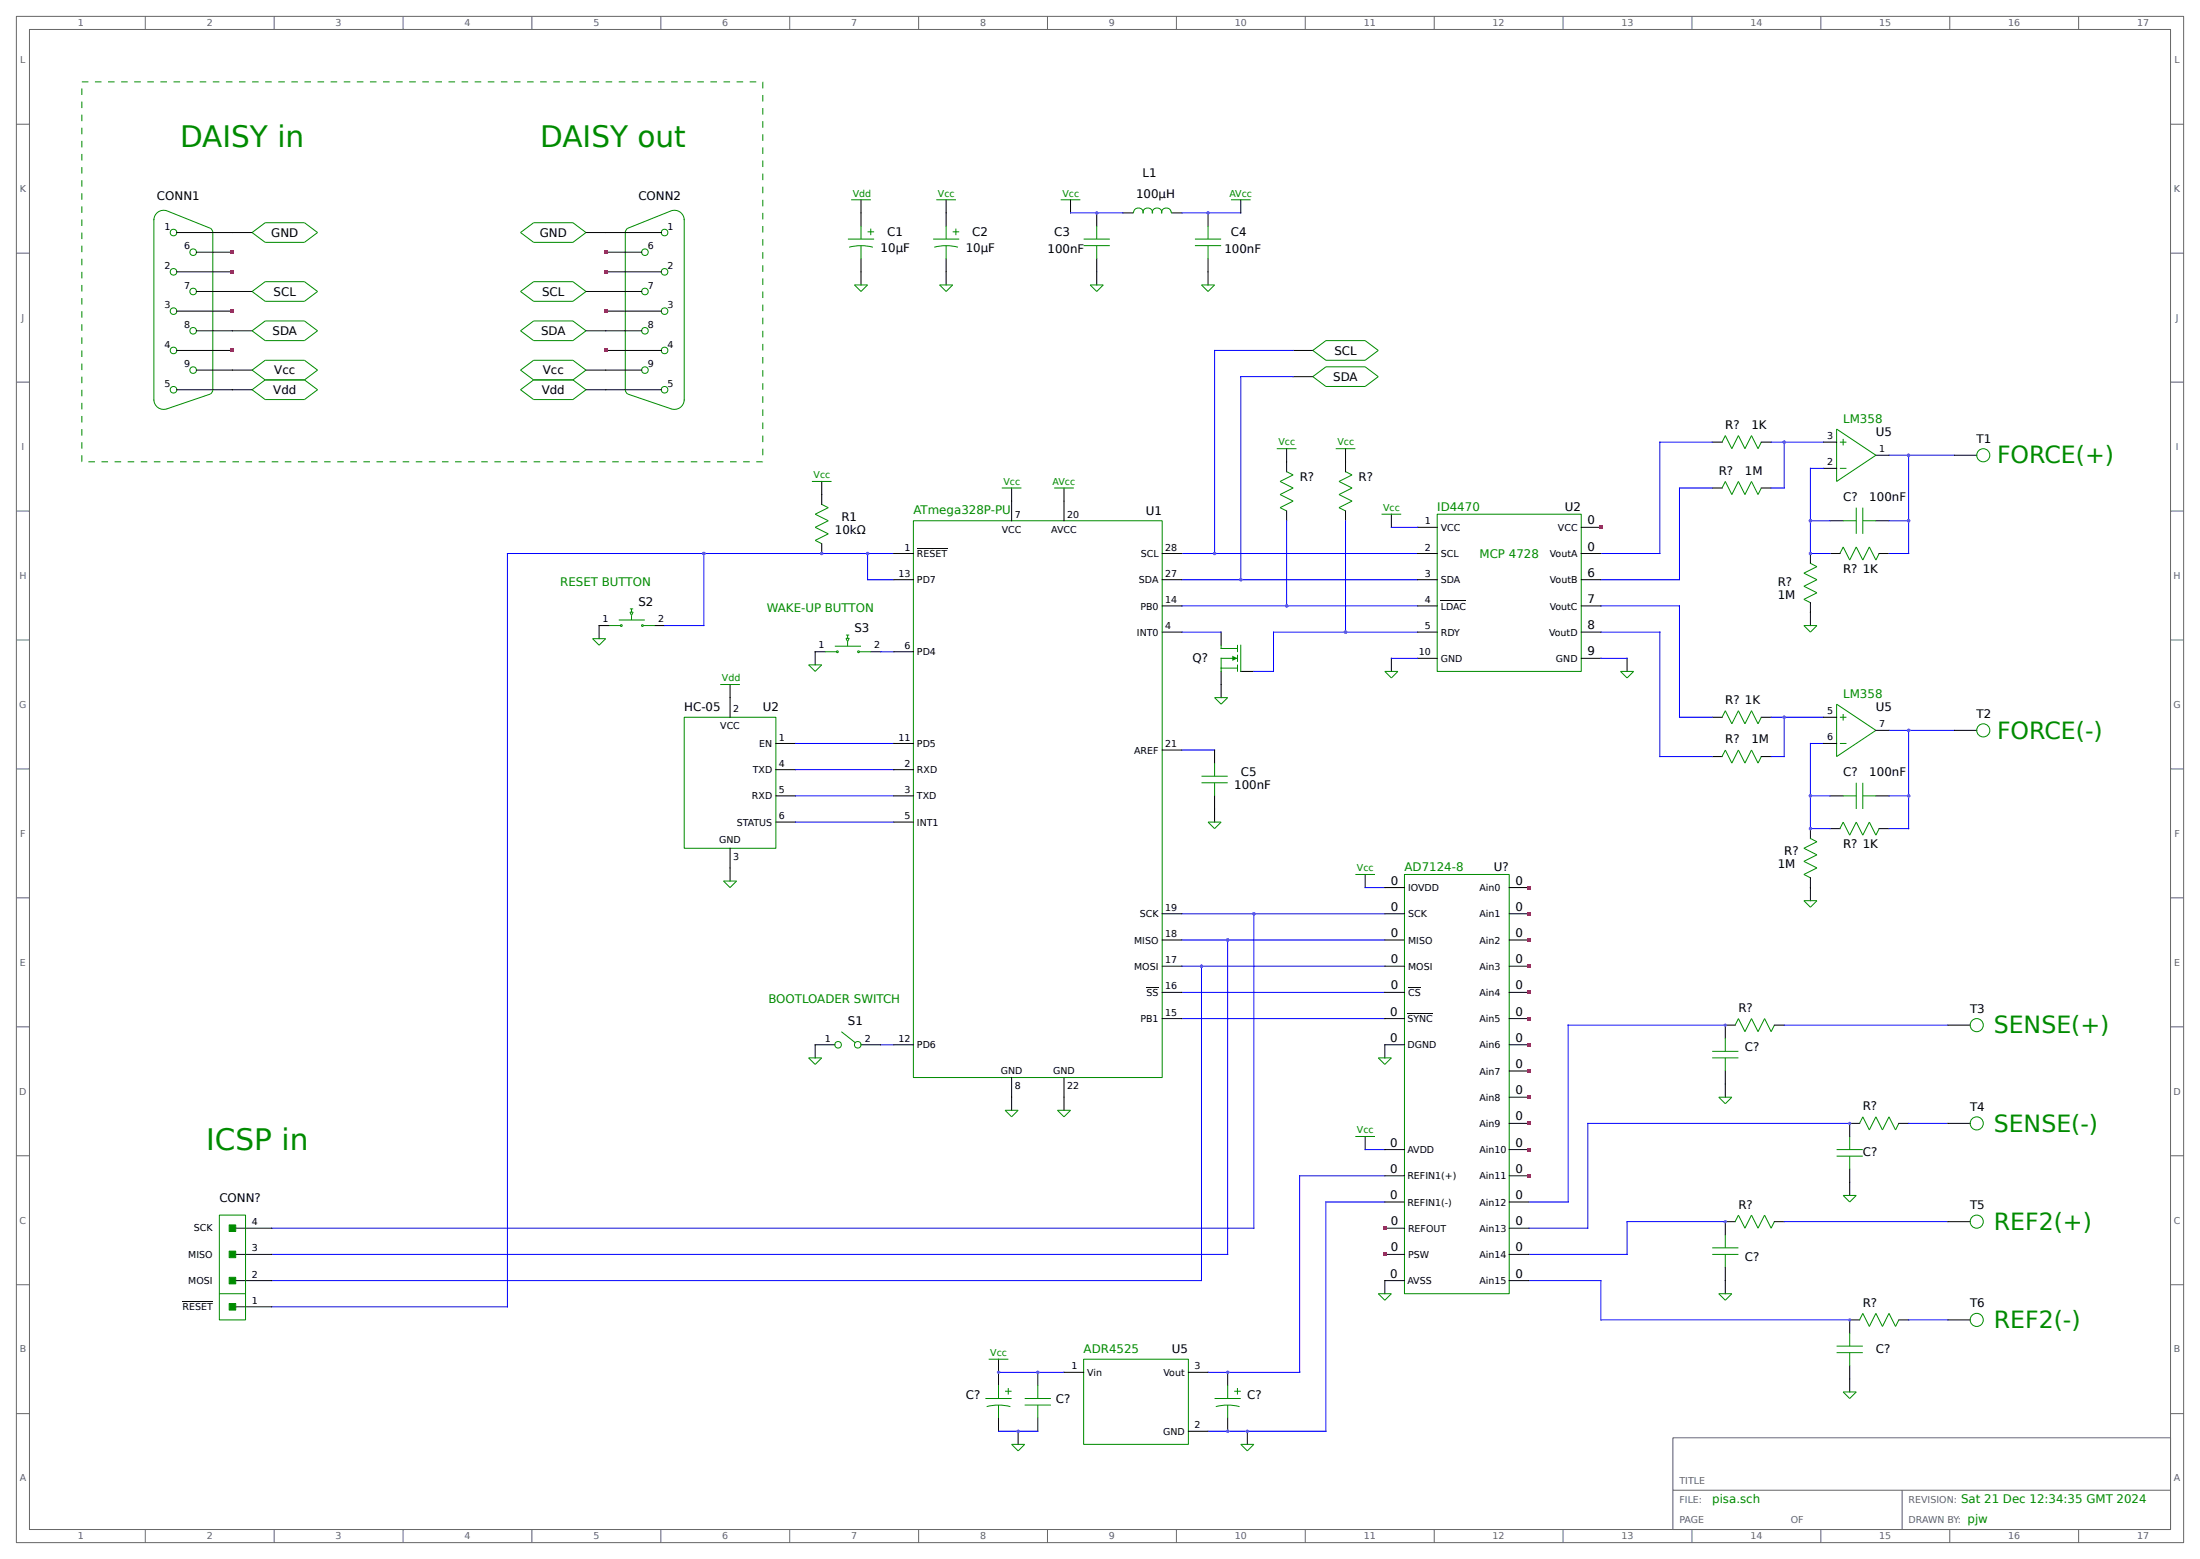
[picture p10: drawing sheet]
<svg xmlns="http://www.w3.org/2000/svg" width="853mm" height="605mm" viewBox="0 0 853 605" stroke-linecap="round" stroke-linejoin="round" font-family="sans-serif">
<g fill="none" stroke="#666" stroke-width=".39">
<path d="M6.3 6.3h840.8v591.9h-840.8zM11.4 11.4h830.6v581.7h-830.6zM56.4 6.3v5.1M106.4 6.3v5.1M156.4 6.3v5.1M206.4 6.3v5.1M256.4 6.3v5.1M306.3 6.3v5.1M356.4 6.3v5.1M406.3 6.3v5.1M456.4 6.3v5.1M506.3 6.3v5.1"/>
<path d="M556.4 6.3v5.1M606.3 6.3v5.1M656.4 6.3v5.1M706.3 6.3v5.1M756.4 6.3v5.1M806.3 6.3v5.1M6.3 48.2h5.1M842 48.2h5.1M6.3 98.2h5.1M842 98.2h5.1M6.3 148.2h5.1M842 148.2h5.1"/>
<path d="M6.3 198.2h5.1M842 198.2h5.1M6.3 248.2h5.1M842 248.2h5.1M6.3 298.2h5.1M842 298.2h5.1M6.3 348.2h5.1M842 348.2h5.1M6.3 398.2h5.1M842 398.2h5.1M6.3 448.2h5.1M842 448.2h5.1"/>
<path d="M6.3 498.2h5.1M842 498.2h5.1M6.3 548.2h5.1M649 557.5h193v35.6h-193zM842 548.2h5.1M649 577.8h193M737.9 577.8v15.3M56.4 593.1v5.1M106.4 593.1v5.1M156.4 593.1v5.1M206.4 593.1v5.1M256.4 593.1v5.1"/>
<path d="M306.3 593.1v5.1M356.4 593.1v5.1M406.3 593.1v5.1M456.4 593.1v5.1M506.3 593.1v5.1M556.4 593.1v5.1M606.3 593.1v5.1M656.4 593.1v5.1M706.3 593.1v5.1M756.4 593.1v5.1M806.3 593.1v5.1"/>
</g>
<g fill="none" stroke="#008b00" stroke-width=".39">
<path d="M315 186.7h7.6M318.8 195.6l2.5 1.2-5.1 2.6 5.1 2.5-5.1 2.6 5.1 2.5-5.1 2.5 2.6 1.3M244.3 236.1h1.3M244.3 237.4h1.3l-.6 1.2zM245 236.1v1.3M245 238.6v1.8M229.9 247.6h5l-2.5 2.6zM236.2 242.6h4.5M240 240.4h10.2M240.8 242.3h.5v.5h-.5zM249 242.3h.5v.5h-.5zM249.6 242.6h4.4"/>
<path d="M313.7 257.8h5.1l-2.6 2.5zM320 252.7h4.5M323.8 250.6h10.2M324.6 252.5h.5v.5h-.5zM328.2 246.3h1.2M328.2 247.5h1.2l-.6 1.3zM328.8 246.3v1.2M328.8 248.8v1.7M332.8 252.5h.5v.5h-.5zM333.4 252.7h4.4M481.3 250.2v10.1M265.4 278.1h35.6v50.8h-35.6z"/>
<path d="M279.4 265.4h7.6M471.2 295.9v5.1M466.1 301h10.1M466.1 303.5h10.1M468.6 318.8h5.1l-2.5 2.5zM471.2 303.5v5.1M280.7 341.6h5.1l-2.6 2.6zM313.7 410.2h5.1l-2.6 2.5zM326.4 400l5.4 4.3M389.9 430.5h5.1l-2.6 2.6zM410.2 430.5h5.1l-2.6 2.6z"/>
<circle cx="325.1" cy="405.1" r="1.28"/>
<circle cx="332.7" cy="405.1" r="1.28"/>
</g>
<g fill="none" stroke="#000" stroke-width=".39">
<path d="M318.8 186.7v8.9M318.8 210.8v3.8M236.2 242.6h-3.8v5M254 242.6h3.8M320 252.7h-3.8v5.1M337.8 252.7h3.8M473.7 245.1v5.1M283.2 265.4v12.7M473.7 260.3v5.1M481.3 260.3h5.1M301 288.3h7.6M301 298.4h7.6"/>
<path d="M471.2 290.8v5.1M301 308.6h7.6M301 318.8h7.6M471.2 308.6v10.2M283.2 328.9v12.7M323.8 405.1h-7.6v5.1M334 405.1h7.6M392.4 425.4v5.1M412.7 425.4v5.1"/>
</g>
<g fill="none" stroke="#00f" stroke-width=".39">
<path d="M273 214.6v28M336.5 214.6v10.2h10.2M346.7 214.6h-149.9v292.1h-91.4M458.5 214.6h91.4M458.5 224.8h91.4M341.6 252.7h5.1M308.6 288.3h38.1M308.6 298.4h38.1M458.5 290.8h12.7M308.6 308.6h38.1M308.6 318.8h38.1M458.5 354.3h78.7"/>
<path d="M486.4 354.3v121.9h-381M458.5 374.6h78.7M458.5 364.5h78.7M466.1 374.6v122h-360.7M476.2 364.5v121.9h-370.8M458.5 384.8h78.7M458.5 395h78.7M341.6 405.1h5.1"/>
</g>
<path d="M478 254.3l2.1 1-2.1 1z" fill="#008b00"/>
<g fill="none" stroke="#008b00" stroke-width=".39">
<path d="M330.2 77.5h7.6M363.2 77.5h7.6M411.5 77.5h7.6M477.5 77.5h7.6M59.7 85.3a3.8 3.8 0 0 1 5.1-3.5l16.8 6.7M59.7 85v70.3M81.6 88.5l.6 .6 .3 1.1v60.9l-.3 1.1-.6 .6M97.8 90.2l5.1-3.8h15.2l5.1 3.8-5.1 3.8h-15.2zM201.9 90.2l5.1-3.8h15.2l5.1 3.8-5.1 3.8h-15.2zM260.3 81.8a3.8 3.8 0 0 1 5.1 3.5M260.3 81.8l-16.8 6.7-.9 1.3v61.3l.3 1.1 .6 .6M265.4 85v70.3"/>
<path d="M328.9 92.7h10.2M329.4 95.9a17.8 17.8 0 0 1 9.2 0M334 87.6v5.1M334 95.2v5.1M336.5 89.9h2.6M337.8 88.6v2.6M361.9 92.7h10.2M362.4 95.9a17.8 17.8 0 0 1 9.2 0M367 87.6v5.1M367 95.2v5.1M369.6 89.9h2.5M370.8 88.6v2.6"/>
<path d="M420.4 92.7h10.1M420.4 95.2h10.1M425.4 87.6v5.1M425.4 95.2v5.1M439.4 82.5h.3a1.84 1.84 0 0 1 1.9-1.9 1.84 1.84 0 0 1 1.8 2 1.81 1.81 0 0 1 1.8-2 1.81 1.81 0 0 1 1.8 2 1.81 1.81 0 0 1 1.8-2 1.81 1.81 0 0 1 1.8 2 1.88 1.88 0 0 1 1.8-2 1.88 1.88 0 0 1 2 1.9h.3M463.5 92.7h10.2M463.5 95.2h10.2M468.6 87.6v5.1M468.6 95.2v5.1M97.8 113l5.1-3.8h15.2l5.1 3.8-5.1 3.8h-15.2zM201.9 113l5.1-3.8h15.2l5.1 3.8-5.1 3.8h-15.2zM331.5 110.5h5l-2.5 2.5z"/>
<path d="M364.5 110.5h5.1l-2.6 2.5zM422.9 110.5h5.1l-2.6 2.5zM466.1 110.5h5.1l-2.6 2.5zM97.8 128.3l5.1-3.8h15.2l5.1 3.8-5.1 3.8h-15.2zM201.9 128.3l5.1-3.8h15.2l5.1 3.8-5.1 3.8h-15.2zM509.3 135.9l5-3.8h15.3l5.1 3.8-5.1 3.8h-15.3zM59.7 154.9a3.8 3.8 0 0 0 5.1 3.6M81.6 152.8l-16.9 5.7M102.9 147.3h15.2M102.9 147.3l-5.1-3.8 5.1-3.8h15.2l5.1 3.8-5.1 3.8M102.9 147.3l-5.1 3.8 5.1 3.8h15.2l5.1-3.8-5.1-3.8M207 147.3l-5.1-3.8 5.1-3.8h15.2l5.1 3.8-5.1 3.8"/>
<path d="M207 147.3h15.2M207 147.3l-5.1 3.8 5.1 3.8h15.2l5.1-3.8-5.1-3.8M243.5 152.8l16.9 5.7M265.4 154.9a3.8 3.8 0 0 1-5.1 3.6M509.3 146l5-3.8h15.3l5.1 3.8-5.1 3.9h-15.3zM495.3 174h7.6M518.2 174h7.6M668 171.4l1.3-2.5 2.5 5.1 2.6-5.1 2.5 5.1 2.5-5.1 2.6 5.1 1.3-2.6M712.5 166.4l15.2 10.1-15.2 10.2zM713.7 171.4h2.6M715 170.2v2.5M388.6 189.2h7.6"/>
<path d="M408.9 189.2h7.7M499.1 182.9l2.5 1.2-5 2.6 5 2.5-5 2.6 5 2.5-5 2.5 2.5 1.3M522 182.9l2.5 1.2-5.1 2.6 5.1 2.5-5.1 2.6 5.1 2.5-5.1 2.5 2.6 1.3M535.9 199.4h7.7M557.5 199.4h55.9v60.9h-55.9zM668 189.2l1.3-2.5 2.5 5.1 2.6-5.1 2.5 5.1 2.5-5.1 2.6 5.1 1.3-2.6M713.7 181.6h2.6M720.1 196.8v10.2M722.6 196.8v10.2M354.3 201.9h96.5v215.9h-96.5zM702.3 218.4l2.5 1.3M704.8 219.7l-5 2.5 5 2.6-5 2.5 5 2.6-5 2.5 2.5 1.3"/>
<path d="M713.7 214.6l1.3-2.5 2.5 5.1 2.6-5.1 2.5 5.1 2.6-5.1 2.5 5.1 1.3-2.6M715 201.9h5.1M722.6 201.9h5.1M473.7 259.1h6.4M473.7 250.2v1.3h6.4M480.1 250.2v2.5M480.1 254v2.5M480.1 257.8v2.5M480.1 255.3h-6.4v5M699.8 242.6h5l-2.5 2.5zM471.2 270.5h5l-2.5 2.5zM537.2 260.3h5.1l-2.5 2.6z"/>
<path d="M628.6 260.3h5.1l-2.5 2.6zM668 278.1l1.3-2.5 2.5 5.1 2.6-5.1 2.5 5.1 2.5-5.1 2.6 5.1 1.3-2.6M712.5 273l15.2 10.2-15.2 10.2zM713.7 278.1h2.6M715 276.9v2.5M668 293.4l1.3-2.6 2.5 5.1 2.6-5.1 2.5 5.1 2.5-5.1 2.6 5.1 1.3-2.5M713.7 288.3h2.6M715 308.6h5.1M720.1 303.5v10.2M722.6 303.5v10.2M722.6 308.6h5.1M525.8 339.1h7.6"/>
<path d="M544.8 339.1h40.7v162.5h-40.7zM702.3 325.1l2.5 1.3M704.8 326.4l-5 2.5 5 2.6-5 2.5 5 2.5-5 2.6 2.5 1.3M713.7 321.3l1.3-2.5 2.5 5 2.6-5 2.5 5 2.6-5 2.5 5 1.3-2.5M699.8 349.2h5l-2.5 2.6zM673.1 397.5l1.3-2.5 2.5 5 2.5-5 2.6 5 2.5-5 2.6 5 1.2-2.5M534.7 410.2h5.1l-2.6 2.5zM664.2 410.2h10.2M664.2 407.7h10.2M669.3 402.6v5.1M669.3 410.2v5.1M666.7 425.4h5.1l-2.5 2.6z"/>
<path d="M721.4 435.6l1.2-2.5 2.6 5 2.5-5 2.5 5 2.6-5 2.5 5 1.3-2.5M525.8 440.7h7.6M712.5 445.8h10.1M712.5 448.3h10.1M717.5 440.7v5.1M717.5 448.3v5.1M85.1 471.2h10.1v40.6h-10.1zM669.3 478.8v5.1M673.1 473.7l1.3-2.5 2.5 5 2.5-5 2.6 5 2.5-5 2.6 5 1.2-2.5M715 463.5h5.1l-2.6 2.6zM664.2 483.9h10.2M664.2 486.4h10.2"/>
<path d="M669.3 486.4v5.1M85.1 501.6h10.1M534.7 501.6h5.1l-2.6 2.6zM666.7 501.6h5.1l-2.5 2.6zM717.5 516.9v5.1M721.4 511.8l1.2-2.5 2.6 5 2.5-5 2.5 5 2.6-5 2.5 5 1.3-2.5M383.5 527h7.7M387.3 537.2v5.1M389.9 539.5h2.5M391.1 538.2v2.6M402.6 537.2v5.1M420.4 527h40.6v33.1h-40.6z"/>
<path d="M476.2 537.2v5.1M478.8 539.5h2.5M480 538.2v2.6M712.5 522h10.1M712.5 524.5h10.1M715 539.8h5.1l-2.6 2.5zM717.5 524.5v5.1M382.3 542.3h10.1M382.7 545.4a17.8 17.8 0 0 1 9.3 0M387.3 544.8v5.1M397.5 542.3h10.2M397.5 544.8h10.2"/>
<path d="M402.6 544.8v5.1M471.2 542.3h10.1M471.6 545.4a17.8 17.8 0 0 1 9.3 0M476.2 544.8v5.1M392.4 560.1h5.1l-2.5 2.5zM481.3 560.1h5.1l-2.5 2.5z"/>
<circle cx="67.3" cy="90.2" r="1.28"/>
<circle cx="74.9" cy="97.8" r="1.28"/>
<circle cx="250.2" cy="97.8" r="1.28"/>
<circle cx="257.8" cy="90.2" r="1.28"/>
<circle cx="67.3" cy="105.4" r="1.28"/>
<circle cx="74.9" cy="113" r="1.28"/>
<circle cx="250.2" cy="113" r="1.28"/>
<circle cx="257.8" cy="105.4" r="1.28"/>
<circle cx="67.3" cy="120.7" r="1.28"/>
<circle cx="67.3" cy="135.9" r="1.28"/>
<circle cx="74.9" cy="128.3" r="1.28"/>
<circle cx="250.2" cy="128.3" r="1.28"/>
<circle cx="257.8" cy="120.7" r="1.28"/>
<circle cx="257.8" cy="135.9" r="1.28"/>
<circle cx="67.3" cy="151.1" r="1.28"/>
<circle cx="74.9" cy="143.5" r="1.28"/>
<circle cx="250.2" cy="143.5" r="1.28"/>
<circle cx="257.8" cy="151.1" r="1.28"/>
<circle cx="769.4" cy="176.5" r="2.54"/>
<circle cx="769.4" cy="283.2" r="2.54"/>
<circle cx="766.8" cy="397.5" r="2.54"/>
<circle cx="766.8" cy="435.6" r="2.54"/>
<circle cx="766.8" cy="473.7" r="2.54"/>
<circle cx="766.8" cy="511.8" r="2.54"/>
</g>
<g fill="none" stroke="#000" stroke-width=".39">
<path d="M334 77.5v10.1M367 77.5v10.1M415.3 77.5v5M481.3 77.5v5M68.6 90.2h29.2M76.2 97.8h14M227.3 90.2h29.2M234.9 97.8h14M425.4 82.5v5.1M435.6 82.5h3.8M454.7 82.5h3.8M468.6 82.5v5.1"/>
<path d="M68.6 105.4h21.6M76.2 113h21.6M227.3 113h21.6M234.9 105.4h21.6M334 100.3v10.2M367 100.3v10.2M425.4 100.3v10.2M468.6 100.3v10.2M68.6 135.9h21.6M68.6 120.6h21.6M76.2 128.3h21.6M227.3 128.3h21.6"/>
<path d="M234.9 135.9h21.6M234.9 120.6h21.6M501.6 135.9h7.7M68.6 151.1h29.2M76.2 143.5h21.6M227.3 151.1h29.2M227.3 143.5h21.6M501.6 146h7.7M499.1 174v8.9M522 174v8.9M664.2 171.4h3.9M683.3 171.4h3.8"/>
<path d="M707.4 171.4h5.1M727.7 176.5h5.1M758.2 176.5h8.6M392.4 189.2v12.7M412.7 189.2v12.7M499.1 198.1v3.8M522 198.1v3.8M539.8 199.4v5.1M664.2 189.2h3.9M683.3 189.2h3.8M707.4 181.6h5.1M346.7 214.6h7.6"/>
<path d="M355.7 212.7h11.8M450.8 214.6h7.7M549.9 214.6h7.6M549.9 204.5h7.6M613.4 214.6h7.6M613.4 204.5h7.6M702.3 214.6v3.9M709.9 214.6h3.9M709.9 201.9h5.1M727.7 201.9h5.1M729 214.6h3.8M346.7 224.8h7.6"/>
<path d="M450.8 224.8h7.7M450.8 234.9h7.7M549.9 224.8h7.6M549.9 234.9h7.6M558.9 233h9.9M613.4 224.8h7.6M613.4 234.9h7.6M702.3 233.7v8.9M346.7 252.7h7.6M450.8 245.1h7.7M539.8 255.3v5M549.9 245.1h7.6"/>
<path d="M549.9 255.3h7.6M613.4 245.1h7.6M613.4 255.3h7.6M631.2 255.3v5M473.7 265.4v5.1M664.2 278.1h3.9M683.3 278.1h3.8M707.4 278.1h5.1M346.7 298.4h7.6M346.7 288.3h7.6M450.8 290.8h7.7M664.2 293.4h3.9"/>
<path d="M683.3 293.4h3.8M707.4 288.3h5.1M727.7 283.2h5.1M758.2 283.2h8.6M346.7 308.6h7.6M346.7 318.8h7.6M709.9 308.6h5.1M727.7 308.6h5.1M529.6 339.1v5.1M702.3 321.3v3.9M709.9 321.3h3.9M729 321.3h3.8"/>
<path d="M450.8 354.3h7.7M537.2 354.3h7.6M537.2 344.2h7.6M585.5 354.3h7.6M585.5 344.2h7.6M702.3 340.4v8.8M450.8 374.6h7.7M450.8 364.5h7.7M537.2 374.6h7.6M537.2 364.5h7.6M585.5 374.6h7.6M585.5 364.5h7.6"/>
<path d="M444.8 382.9h4.7M450.8 384.8h7.7M450.8 395h7.7M537.2 384.8h7.6M537.2 395h7.6M546 393.1h9.9M546.2 382.9h5M585.5 384.8h7.6M585.5 395h7.6M673.2 397.5h-3.9v5.1M688.3 397.5h3.8M755.6 397.5h8.7"/>
<path d="M346.7 405.1h7.6M392.4 417.8v7.6M412.7 417.8v7.6M544.8 405.1h-7.6v5.1M585.5 405.1h7.6M585.5 415.3h7.6M669.3 415.3v10.1M585.5 435.6h7.6M585.5 425.4h7.6M721.4 435.6h-3.9v5.1M736.6 435.6h3.8M755.6 435.6h8.7"/>
<path d="M529.6 440.7v5.1M537.2 455.9h7.6M537.2 445.8h7.6M585.5 455.9h7.6M585.5 445.8h7.6M717.5 453.4v10.1M90.2 476.2h15.2M537.2 476.2h7.6M537.2 466.1h7.6M585.5 476.2h7.6M585.5 466.1h7.6M673.2 473.7h-3.9v5.1"/>
<path d="M688.3 473.7h3.8M755.6 473.7h8.7M90.2 496.6h15.2M90.2 486.4h15.2M537.2 486.4h7.6M544.8 496.6h-7.6v5M585.5 496.6h7.6M585.5 486.4h7.6M669.3 491.5v10.1M70.8 504.7h11.8M90.2 506.7h15.2M721.4 511.8h-3.9v5.1"/>
<path d="M736.6 511.8h3.8M755.6 511.8h8.7M387.3 527v10.2M402.6 532.1v5.1M412.7 532.1h7.7M461 532.1h7.6M476.2 532.1v5.1M717.5 529.6v10.2M387.3 549.9v5.1M395 555v5.1M402.6 549.9v5.1M461 555h7.6"/>
<path d="M476.2 549.9v5.1M483.9 555v5.1"/>
</g>
<g fill="none" stroke="#00f" stroke-width=".39">
<path d="M415.3 82.5h20.3M458.5 82.5h22.8M501.6 135.9h-30.4v78.7M501.6 146h-20.3v78.8M664.2 171.4h-20.3v43.2h-22.9M687.1 171.4h20.3M692.1 171.4v17.8h-5M732.8 176.5h25.4M740.4 176.5v38.1h-7.6M664.2 189.2h-12.7v35.6h-30.5M707.4 181.6h-5.1v33h7.6M499.1 201.9v33"/>
<path d="M522 201.9v43.2M539.8 204.5h10.1M702.3 201.9h7.6M732.8 201.9h7.6M458.5 234.9h91.4M621 234.9h30.5v43.2h12.7M257.8 242.6h15.2M458.5 245.1h15.2M539.8 255.3h10.1M549.9 245.1h-55.9v15.2h-7.6M621 245.1h22.9v48.3h20.3M621 255.3h10.2"/>
<path d="M687.1 278.1h20.3M692.1 278.1v15.3h-5M707.4 288.3h-5.1v33h7.6M732.8 283.2h25.4M740.4 283.2v38.1h-7.6M702.3 308.6h7.6M732.8 308.6h7.6M529.6 344.2h7.6M669.3 397.5h-61v68.6h-15.2M692.1 397.5h63.5M717.5 435.6h-101.6v40.6h-22.8M740.4 435.6h15.2"/>
<path d="M529.6 445.8h7.6M537.2 455.9h-33v76.2h-35.6M537.2 466.1h-22.9v88.9h-45.7M669.3 473.7h-38.1v12.7h-38.1M692.1 473.7h63.5M593.1 496.6h27.9v15.2h96.5M740.4 511.8h15.2M387.3 532.1h25.4M387.3 555h15.3"/>
</g>
<g fill="#008b00" stroke="#008b00" stroke-width=".39">
<path d="M88.9 475h2.5v2.5h-2.5z"/>
<path d="M88.9 485.1h2.5v2.6h-2.5z"/>
<path d="M88.9 495.3h2.5v2.5h-2.5z"/>
<path d="M88.9 505.5h2.5v2.5h-2.5z"/>
</g>
<path d="M31.7 31.7h264.2v147.4h-264.2z" fill="none" stroke="#008b00" stroke-width=".39" stroke-dasharray="2.5 2.5" stroke-linecap="butt"/>
<g fill="#a020f0">
<circle cx="318.8" cy="214.6" r=".64"/>
<circle cx="336.5" cy="214.6" r=".64"/>
<circle cx="273" cy="214.6" r=".64"/>
<circle cx="471.2" cy="214.6" r=".64"/>
<circle cx="481.3" cy="224.8" r=".64"/>
<circle cx="466.1" cy="374.7" r=".64"/>
<circle cx="476.2" cy="364.5" r=".64"/>
<circle cx="486.4" cy="354.3" r=".64"/>
<circle cx="499.1" cy="235" r=".64"/>
<circle cx="522" cy="245.1" r=".64"/>
<circle cx="692.1" cy="278.1" r=".64"/>
<circle cx="702.3" cy="308.6" r=".64"/>
<circle cx="702.3" cy="321.3" r=".64"/>
<circle cx="740.4" cy="283.2" r=".64"/>
<circle cx="740.4" cy="308.6" r=".64"/>
<circle cx="692.1" cy="171.5" r=".64"/>
<circle cx="740.4" cy="176.5" r=".64"/>
<circle cx="702.3" cy="201.9" r=".64"/>
<circle cx="702.3" cy="214.6" r=".64"/>
<circle cx="740.4" cy="201.9" r=".64"/>
<circle cx="483.9" cy="555" r=".64"/>
</g>
<path d="M620.3 203.7h1.5v1.5h-1.5z" fill="#f00"/>
<g fill="#a020f0">
<circle cx="402.6" cy="532.1" r=".64"/>
<circle cx="387.3" cy="532.1" r=".64"/>
<circle cx="483.9" cy="555" r=".64"/>
<circle cx="476.2" cy="555" r=".64"/>
<circle cx="717.5" cy="511.8" r=".64"/>
<circle cx="717.5" cy="435.6" r=".64"/>
<circle cx="669.3" cy="397.5" r=".64"/>
<circle cx="669.3" cy="473.7" r=".64"/>
<circle cx="476.2" cy="532.1" r=".64"/>
<circle cx="395" cy="555" r=".64"/>
</g>
<g fill="#f00">
<path d="M234.2 135.1h1.5v1.6h-1.5z"/>
<path d="M234.2 119.9h1.5v1.5h-1.5z"/>
<path d="M234.2 104.6h1.5v1.6h-1.5z"/>
<path d="M234.2 97h1.5v1.6h-1.5z"/>
<path d="M89.4 135.1h1.5v1.6h-1.5z"/>
<path d="M89.4 119.9h1.5v1.5h-1.5z"/>
<path d="M89.4 104.6h1.5v1.6h-1.5z"/>
<path d="M89.4 97h1.5v1.6h-1.5z"/>
</g>
<g fill="#a020f0">
<circle cx="471.2" cy="214.6" r=".64"/>
<circle cx="481.3" cy="224.8" r=".64"/>
<circle cx="425.4" cy="82.6" r=".64"/>
<circle cx="468.6" cy="82.6" r=".64"/>
</g>
<g fill="#f00">
<path d="M592.3 455.2h1.6v1.5h-1.6z"/>
<path d="M592.3 445h1.6v1.5h-1.6z"/>
<path d="M592.3 434.8h1.6v1.6h-1.6z"/>
<path d="M592.3 424.7h1.6v1.5h-1.6z"/>
<path d="M592.3 414.5h1.6v1.6h-1.6z"/>
<path d="M592.3 404.4h1.6v1.5h-1.6z"/>
<path d="M592.3 394.2h1.6v1.5h-1.6z"/>
<path d="M592.3 384h1.6v1.6h-1.6z"/>
<path d="M592.3 373.9h1.6v1.5h-1.6z"/>
<path d="M592.3 363.7h1.6v1.6h-1.6z"/>
<path d="M592.3 353.6h1.6v1.5h-1.6z"/>
<path d="M592.3 343.4h1.6v1.5h-1.6z"/>
<path d="M536.4 475.5h1.6v1.5h-1.6z"/>
<path d="M536.4 485.6h1.6v1.6h-1.6z"/>
</g>
<g font-size="11.5" fill="#008b00">
<text x="69.8" y="57.1">DAISY in</text>
<text x="209.5" y="57.1">DAISY out</text>
<text x="80" y="445.8">ICSP in</text>
</g>
<g font-size="9.2" fill="#008b00">
<text x="774.7" y="179.7">FORCE(+)</text>
<text x="774.7" y="286.4">FORCE(-)</text>
<text x="773.4" y="400.7">SENSE(+)</text>
<text x="773.4" y="438.8">SENSE(-)</text>
<text x="773.4" y="476.9">REF2(+)</text>
<text x="773.4" y="515">REF2(-)</text>
</g>
<g font-size="4.6">
<text x="443.2" y="68.8">L1</text>
<text x="60.9" y="77.5">CONN1</text>
<text x="247.6" y="77.5">CONN2</text>
<text x="440.7" y="76.6">100µH</text>
<text x="105.2" y="91.8">GND</text>
<text x="209.4" y="91.8">GND</text>
<text x="344.2" y="91.4">C1</text>
<text x="377.2" y="91.4">C2</text>
<text x="408.9" y="91.4">C3</text>
<text x="477.5" y="91.4">C4</text>
<text x="341.6" y="97.8">10µF</text>
<text x="374.6" y="97.8">10µF</text>
<text x="406.4" y="98.2">100nF</text>
<text x="475" y="98.2">100nF</text>
<text x="106.1" y="114.6">SCL</text>
<text x="210.3" y="114.6">SCL</text>
<text x="105.7" y="129.9">SDA</text>
<text x="209.9" y="129.9">SDA</text>
<text x="517.6" y="137.5">SCL</text>
<text x="106.4" y="145.1">Vcc</text>
<text x="210.5" y="145.1">Vcc</text>
<text x="517.2" y="147.6">SDA</text>
<text x="106" y="152.7">Vdd</text>
<text x="210.1" y="152.7">Vdd</text>
<text x="669.3" y="166.4">R?</text>
<text x="679.4" y="166.4">1K</text>
<text x="727.7" y="168.9">U5</text>
<text x="766.8" y="171.6">T1</text>
<text x="666.7" y="184.2">R?</text>
<text x="676.9" y="184.2">1M</text>
<text x="504.2" y="186.7">R?</text>
<text x="527" y="186.7">R?</text>
<text x="715" y="194.3">C?</text>
<text x="725.2" y="194.3">100nF</text>
<text x="326.4" y="201.9">R1</text>
<text x="444.4" y="199.5">U1</text>
<text x="607" y="198.2">U2</text>
<text x="615.8" y="203.3">0</text>
<text x="323.8" y="207">10kΩ</text>
<text x="615.8" y="213.5">0</text>
<text x="615.8" y="223.6">6</text>
<text x="689.6" y="227.3">R?</text>
<text x="715" y="222.2">R? 1K</text>
<text x="615.8" y="233.8">7</text>
<text x="689.6" y="232.4">1M</text>
<text x="247.6" y="234.9">S2</text>
<text x="331.5" y="245.1">S3</text>
<text x="615.8" y="244">8</text>
<text x="462.6" y="256.5">Q?</text>
<text x="615.8" y="254.1">9</text>
<text x="265.4" y="275.7">HC-05</text>
<text x="295.9" y="275.7">U2</text>
<text x="669.3" y="273.1">R? 1K</text>
<text x="727.7" y="275.6">U5</text>
<text x="766.8" y="278.3">T2</text>
<text x="669.3" y="288.3">R?</text>
<text x="679.4" y="288.3">1M</text>
<text x="481.3" y="301">C5</text>
<text x="715" y="301">C?</text>
<text x="725.2" y="301">100nF</text>
<text x="478.8" y="306.1">100nF</text>
<text x="715" y="328.9">R? 1K</text>
<text x="692.1" y="331.5">R?</text>
<text x="579.6" y="337.8">U?</text>
<text x="689.6" y="336.6">1M</text>
<text x="539.5" y="343">0</text>
<text x="587.9" y="343">0</text>
<text x="539.5" y="353.2">0</text>
<text x="587.9" y="353.2">0</text>
<text x="539.5" y="363.3">0</text>
<text x="587.9" y="363.3">0</text>
<text x="539.5" y="373.5">0</text>
<text x="587.9" y="373.5">0</text>
<text x="539.5" y="383.7">0</text>
<text x="587.9" y="383.7">0</text>
<text x="539.2" y="393.8">0</text>
<text x="587.9" y="393.8">0</text>
<text x="674.4" y="392.4">R?</text>
<text x="764.2" y="392.6">T3</text>
<text x="328.9" y="397.5">S1</text>
<text x="539.2" y="404">0</text>
<text x="587.9" y="404">0</text>
<text x="676.9" y="407.7">C?</text>
<text x="587.9" y="414.1">0</text>
<text x="587.9" y="424.3">0</text>
<text x="722.6" y="430.5">R?</text>
<text x="764.2" y="430.7">T4</text>
<text x="587.9" y="434.5">0</text>
<text x="539.2" y="444.6">0</text>
<text x="587.9" y="444.6">0</text>
<text x="722.6" y="448.3">C?</text>
<text x="539.2" y="454.8">0</text>
<text x="587.9" y="454.8">0</text>
<text x="85.1" y="466.1">CONN?</text>
<text x="539.2" y="464.9">0</text>
<text x="587.9" y="464.9">0</text>
<text x="674.4" y="468.6">R?</text>
<text x="764.2" y="468.8">T5</text>
<text x="539.5" y="475.1">0</text>
<text x="587.9" y="475.1">0</text>
<text x="539.5" y="485.3">0</text>
<text x="587.9" y="485.3">0</text>
<text x="676.9" y="488.9">C?</text>
<text x="539.2" y="495.4">0</text>
<text x="587.9" y="495.4">0</text>
<text x="722.6" y="506.7">R?</text>
<text x="764.2" y="506.9">T6</text>
<text x="454.6" y="524.5">U5</text>
<text x="727.7" y="524.5">C?</text>
<text x="374.6" y="542.3">C?</text>
<text x="409.7" y="544">C?</text>
<text x="483.9" y="542.3">C?</text>
</g>
<g font-size="4.6" fill="#008b00">
<text x="715" y="163.8">LM358</text>
<text x="354.3" y="199.4">ATmega328P-PU</text>
<text x="557.5" y="198.1">ID4470</text>
<text x="573.9" y="216.2">MCP 4728</text>
<text x="217.3" y="227.3">RESET BUTTON</text>
<text x="297.5" y="237.5">WAKE-UP BUTTON</text>
<text x="715" y="270.5">LM358</text>
<text x="544.8" y="337.8">AD7124-8</text>
<text x="298.1" y="389.1">BOOTLOADER SWITCH</text>
<text x="420.4" y="524.5">ADR4525</text>
<text x="664.2" y="582.9">pisa.sch</text>
<text x="760.7" y="582.9">Sat 21 Dec 12:34:35 GMT 2024</text>
<text x="763.3" y="590.5">pjw</text>
</g>
<g font-size="3.7" fill="#666">
<text x="30.2" y="10.2">1</text>
<text x="80.2" y="10.2">2</text>
<text x="130.2" y="10.2">3</text>
<text x="180.2" y="10.2">4</text>
<text x="230.2" y="10.2">5</text>
<text x="280.2" y="10.2">6</text>
<text x="330.2" y="10.2">7</text>
<text x="380.2" y="10.2">8</text>
<text x="430.2" y="10.2">9</text>
<text x="479" y="10.2">10</text>
<text x="529" y="10.2">11</text>
<text x="579" y="10.2">12</text>
<text x="629" y="10.2">13</text>
<text x="679" y="10.2">14</text>
<text x="729" y="10.2">15</text>
<text x="779" y="10.2">16</text>
<text x="829" y="10.2">17</text>
<text x="7.9" y="24.4">L</text>
<text x="843.5" y="24.4">L</text>
<text x="7.7" y="74.4">K</text>
<text x="843.3" y="74.4">K</text>
<text x="8.3" y="124.4">J</text>
<text x="844" y="124.4">J</text>
<text x="8.3" y="174.4">I</text>
<text x="844" y="174.4">I</text>
<text x="7.5" y="224.4">H</text>
<text x="843.2" y="224.4">H</text>
<text x="7.5" y="274.4">G</text>
<text x="843.1" y="274.4">G</text>
<text x="7.8" y="324.4">F</text>
<text x="843.5" y="324.4">F</text>
<text x="7.7" y="374.4">E</text>
<text x="843.4" y="374.4">E</text>
<text x="7.5" y="424.4">D</text>
<text x="843.1" y="424.4">D</text>
<text x="7.6" y="474.4">C</text>
<text x="843.3" y="474.4">C</text>
<text x="7.6" y="524.4">B</text>
<text x="843.3" y="524.4">B</text>
<text x="7.6" y="574.4">A</text>
<text x="651.5" y="575.3">TITLE</text>
<text x="843.3" y="574.4">A</text>
<text x="651.5" y="582.9">FILE:</text>
<text x="740.4" y="582.9">REVISION:</text>
<text x="651.5" y="590.5">PAGE</text>
<text x="694.7" y="590.5">OF</text>
<text x="740.4" y="590.5">DRAWN BY:</text>
<text x="30.2" y="596.9">1</text>
<text x="80.2" y="596.9">2</text>
<text x="130.2" y="596.9">3</text>
<text x="180.2" y="596.9">4</text>
<text x="230.2" y="596.9">5</text>
<text x="280.2" y="596.9">6</text>
<text x="330.2" y="596.9">7</text>
<text x="380.2" y="596.9">8</text>
<text x="430.2" y="596.9">9</text>
<text x="479" y="596.9">10</text>
<text x="529" y="596.9">11</text>
<text x="579" y="596.9">12</text>
<text x="629" y="596.9">13</text>
<text x="679" y="596.9">14</text>
<text x="729" y="596.9">15</text>
<text x="779" y="596.9">16</text>
<text x="829" y="596.9">17</text>
</g>
<g font-size="3.7" fill="#008b00">
<text x="330.8" y="76.2">Vdd</text>
<text x="363.9" y="76.2">Vcc</text>
<text x="412.1" y="76.2">Vcc</text>
<text x="476.9" y="76.2">AVcc</text>
<text x="495.9" y="172.7">Vcc</text>
<text x="518.8" y="172.7">Vcc</text>
<text x="315.6" y="185.4">Vcc</text>
<text x="389.3" y="188">Vcc</text>
<text x="408.4" y="188">AVcc</text>
<text x="536.6" y="198.1">Vcc</text>
<text x="280" y="264.2">Vdd</text>
<text x="526.4" y="337.8">Vcc</text>
<text x="526.4" y="439.4">Vcc</text>
<text x="384.2" y="525.8">Vcc</text>
</g>
<g font-size="3.7">
<text x="63.8" y="89">1</text>
<text x="259" y="89">1</text>
<text x="71.4" y="96.6">6</text>
<text x="251.3" y="96.6">6</text>
<text x="63.8" y="104.3">2</text>
<text x="259" y="104.3">2</text>
<text x="71.4" y="111.9">7</text>
<text x="251.3" y="111.9">7</text>
<text x="63.8" y="119.5">3</text>
<text x="259" y="119.5">3</text>
<text x="71.4" y="127.1">8</text>
<text x="251.3" y="127.1">8</text>
<text x="63.8" y="134.7">4</text>
<text x="259" y="134.7">4</text>
<text x="71.4" y="142.4">9</text>
<text x="251.3" y="142.4">9</text>
<text x="63.8" y="150">5</text>
<text x="259" y="150">5</text>
<text x="708.9" y="170.2">3</text>
<text x="729" y="175.3">1</text>
<text x="708.9" y="180.3">2</text>
<text x="393.7" y="200.8">7</text>
<text x="414" y="200.8">20</text>
<text x="552.8" y="203.3">1</text>
<text x="388.6" y="206.7">VCC</text>
<text x="407.8" y="206.7">AVCC</text>
<text x="558.9" y="205.9">VCC</text>
<text x="604.4" y="205.9">VCC</text>
<text x="350.8" y="213.5">1</text>
<text x="452" y="213.5">28</text>
<text x="552.8" y="213.5">2</text>
<text x="355.7" y="216">RESET</text>
<text x="442.5" y="216">SCL</text>
<text x="558.9" y="216">SCL</text>
<text x="601.2" y="216">VoutA</text>
<text x="348.5" y="223.6">13</text>
<text x="355.7" y="226.2">PD7</text>
<text x="441.8" y="226.2">SDA</text>
<text x="452" y="223.6">27</text>
<text x="552.8" y="223.6">3</text>
<text x="558.9" y="226.2">SDA</text>
<text x="601.2" y="226.2">VoutB</text>
<text x="452" y="233.8">14</text>
<text x="552.8" y="233.8">4</text>
<text x="442.4" y="236.3">PB0</text>
<text x="558.9" y="236.3">LDAC</text>
<text x="601.2" y="236.3">VoutC</text>
<text x="233.7" y="241.3">1</text>
<text x="255.3" y="241.3">2</text>
<text x="452" y="244">4</text>
<text x="552.8" y="244">5</text>
<text x="317.5" y="251.5">1</text>
<text x="339.1" y="251.5">2</text>
<text x="350.8" y="251.6">6</text>
<text x="441" y="246.5">INT0</text>
<text x="558.9" y="246.5">RDY</text>
<text x="600.9" y="246.5">VoutD</text>
<text x="355.7" y="254.1">PD4</text>
<text x="550.4" y="254.1">10</text>
<text x="558.9" y="256.7">GND</text>
<text x="603.6" y="256.7">GND</text>
<text x="284.5" y="276">2</text>
<text x="708.9" y="276.9">5</text>
<text x="729" y="281.9">7</text>
<text x="279.4" y="282.8">VCC</text>
<text x="302.1" y="287.1">1</text>
<text x="348.5" y="287.1">11</text>
<text x="708.9" y="287">6</text>
<text x="294.5" y="289.7">EN</text>
<text x="355.7" y="289.7">PD5</text>
<text x="440" y="292.2">AREF</text>
<text x="452" y="289.7">21</text>
<text x="292" y="299.8">TXD</text>
<text x="302.1" y="297.3">4</text>
<text x="350.8" y="297.3">2</text>
<text x="355.7" y="299.8">RXD</text>
<text x="291.7" y="310">RXD</text>
<text x="302.1" y="307.5">5</text>
<text x="350.8" y="307.5">3</text>
<text x="355.7" y="310">TXD</text>
<text x="302.1" y="317.6">6</text>
<text x="350.8" y="317.6">5</text>
<text x="285.8" y="320.2">STATUS</text>
<text x="355.7" y="320.2">INT1</text>
<text x="279" y="326.8">GND</text>
<text x="284.5" y="333.6">3</text>
<text x="546.2" y="345.6">IOVDD</text>
<text x="573.9" y="345.6">Ain0</text>
<text x="452" y="353.2">19</text>
<text x="442.1" y="355.7">SCK</text>
<text x="546.2" y="355.7">SCK</text>
<text x="573.9" y="355.7">Ain1</text>
<text x="440" y="365.9">MISO</text>
<text x="452" y="363.3">18</text>
<text x="546.2" y="365.9">MISO</text>
<text x="573.9" y="365.9">Ain2</text>
<text x="440" y="376">MOSI</text>
<text x="452" y="373.5">17</text>
<text x="546.2" y="376">MOSI</text>
<text x="573.9" y="376">Ain3</text>
<text x="452" y="383.7">16</text>
<text x="444.8" y="386.2">SS</text>
<text x="546.2" y="386.2">CS</text>
<text x="573.9" y="386.2">Ain4</text>
<text x="452" y="393.8">15</text>
<text x="442.4" y="396.4">PB1</text>
<text x="546" y="396.4">SYNC</text>
<text x="573.9" y="396.4">Ain5</text>
<text x="320" y="403.9">1</text>
<text x="335.5" y="403.9">2</text>
<text x="348.5" y="404">12</text>
<text x="355.7" y="406.5">PD6</text>
<text x="546" y="406.5">DGND</text>
<text x="573.9" y="406.5">Ain6</text>
<text x="388.2" y="416.4">GND</text>
<text x="408.5" y="416.4">GND</text>
<text x="573.9" y="416.7">Ain7</text>
<text x="393.7" y="422.4">8</text>
<text x="414" y="422.4">22</text>
<text x="573.9" y="426.8">Ain8</text>
<text x="573.9" y="437">Ain9</text>
<text x="546" y="447.2">AVDD</text>
<text x="573.9" y="447.2">Ain10</text>
<text x="546" y="457.3">REFIN1(+)</text>
<text x="573.9" y="457.3">Ain11</text>
<text x="546" y="467.5">REFIN1(-)</text>
<text x="573.9" y="467.5">Ain12</text>
<text x="75.2" y="477.5">SCK</text>
<text x="97.7" y="475.1">4</text>
<text x="546.2" y="477.6">REFOUT</text>
<text x="573.9" y="477.6">Ain13</text>
<text x="97.7" y="485.3">3</text>
<text x="73" y="487.7">MISO</text>
<text x="546.2" y="487.8">PSW</text>
<text x="573.9" y="487.8">Ain14</text>
<text x="73" y="497.8">MOSI</text>
<text x="97.7" y="495.4">2</text>
<text x="546" y="498">AVSS</text>
<text x="573.9" y="498">Ain15</text>
<text x="70.8" y="508">RESET</text>
<text x="97.7" y="505.6">1</text>
<text x="415.6" y="531">1</text>
<text x="421.8" y="533.5">Vin</text>
<text x="451.4" y="533.5">Vout</text>
<text x="463.4" y="531">3</text>
<text x="451.2" y="556.4">GND</text>
<text x="463.4" y="553.8">2</text>
</g>
</svg>
